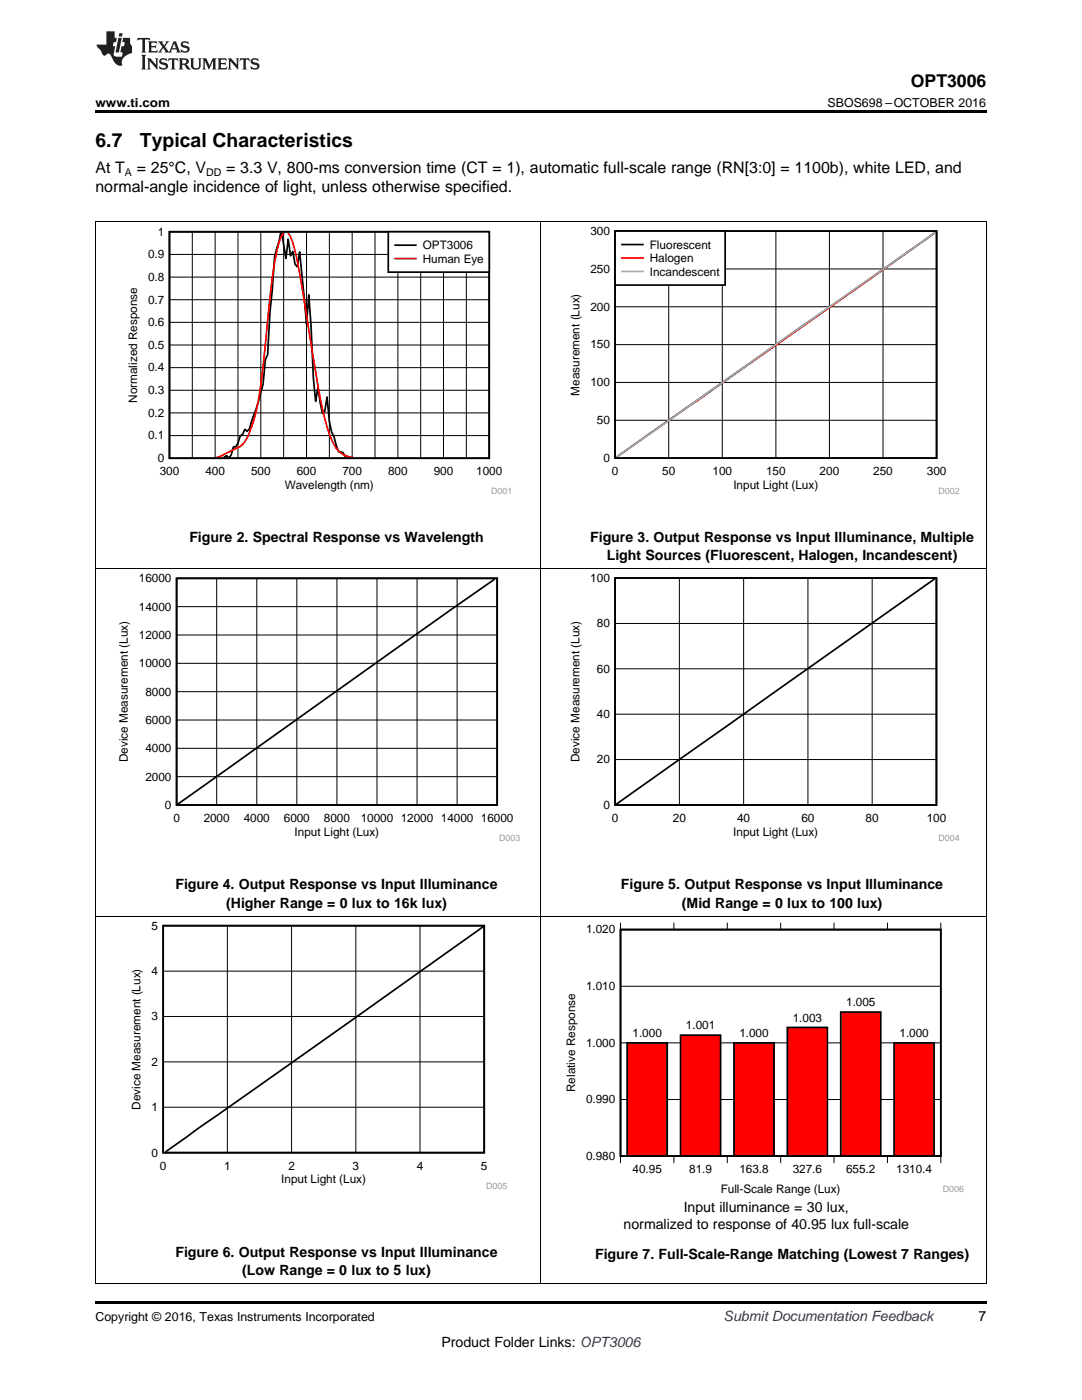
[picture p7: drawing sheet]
<svg xmlns="http://www.w3.org/2000/svg" width="216mm" height="279mm" viewBox="0 0 216 279" stroke-linecap="round" stroke-linejoin="round" font-family="sans-serif">
<path d="M19 259.7h177.8v.5h-177.8z" fill="#000"/>
<path d="M19.1 182.9v73.4M107.9 182.9v73.4M196.8 182.9v73.4M19 256.2h177.8" fill="none" stroke="#000" stroke-width=".2"/>
<path d="M112.5 184.1h79.8v54.5h-79.8z" fill-rule="evenodd" fill="#fff"/>
<path d="M123.8 185.5h63.9v45.2h-63.9z" fill="none" stroke="#000" stroke-width=".34"/>
<g fill="none" stroke="#000" stroke-width=".2">
<path d="M123.8 184.1v1.4h63.9v-1.4M123.8 196.8h63.9M134.5 184.1v1.4M145.1 184.1v1.4M155.8 184.1v1.4M166.4 184.1v1.4M177.1 184.1v1.4M123.8 219.4h63.9M123.8 208.1h63.9M123.8 232.1v-1.4h63.9v1.4M134.5 230.7v1.4M145.1 230.7v1.4"/>
<path d="M155.8 230.7v1.4M166.4 230.7v1.4M177.1 230.7v1.4"/>
</g>
<path d="M125.1 208.1h8v22.6h-8z" fill-rule="evenodd" fill="#f00"/>
<path d="M125.1 208.1h8v22.6h-8z" fill="none" stroke="#000" stroke-width=".34"/>
<path d="M135.8 206.6h8v24.1h-8z" fill-rule="evenodd" fill="#f00"/>
<path d="M135.8 206.6h8v24.1h-8z" fill="none" stroke="#000" stroke-width=".34"/>
<path d="M146.5 208.1h8v22.6h-8z" fill-rule="evenodd" fill="#f00"/>
<path d="M146.5 208.1h7.9v22.6h-7.9z" fill="none" stroke="#000" stroke-width=".34"/>
<path d="M157.1 205.1h8v25.6h-8z" fill-rule="evenodd" fill="#f00"/>
<path d="M157.1 205.1h8v25.6h-8z" fill="none" stroke="#000" stroke-width=".34"/>
<path d="M167.8 202h8v28.7h-8z" fill-rule="evenodd" fill="#f00"/>
<path d="M167.8 202h7.9v28.7h-7.9z" fill="none" stroke="#000" stroke-width=".34"/>
<path d="M178.4 208.1h8v22.6h-8z" fill-rule="evenodd" fill="#f00"/>
<path d="M123.8 185.5h63.9v45.2h-63.9zM178.4 208.1h8v22.6h-8z" fill="none" stroke="#000" stroke-width=".34"/>
<path d="M25.8 183.8h75.4v53.4h-75.4z" fill-rule="evenodd" fill="#fff"/>
<path d="M32.6 184.7h64v45.3h-64zM96.4 184.9l-63.3 45" fill="none" stroke="#000" stroke-width=".34"/>
<path d="M19.1 113.5v69.4M107.9 113.5v69.4M196.8 113.5v69.4M19 182.9h177.8M32.6 193.8h64M45.4 184.7v45.3M58.2 184.7v45.3M71 184.7v45.3M83.8 184.7v45.3M32.6 211.9h64M32.6 202.9h64M32.6 221h64" fill="none" stroke="#000" stroke-width=".2"/>
<path d="M23.3 114.5h80.4v53.4h-80.4z" fill-rule="evenodd" fill="#fff"/>
<path d="M35.2 115.4h64v45.3h-64zM98.7 115.6l-63.2 44.9" fill="none" stroke="#000" stroke-width=".34"/>
<g fill="none" stroke="#000" stroke-width=".2">
<path d="M43.2 115.4v45.3M51.2 115.4v45.3M59.2 115.4v45.3M67.2 115.4v45.3M75.2 115.4v45.3M83.2 115.4v45.3M91.2 115.4v45.3M35.2 138h64M35.2 132.4h64M35.2 126.7h64M35.2 121.1h64M35.2 155h64"/>
<path d="M35.2 149.3h64M35.2 143.7h64"/>
</g>
<path d="M113.3 114.5h78.1v53.4h-78.1z" fill-rule="evenodd" fill="#fff"/>
<path d="M122.7 115.4h64.2v45.2h-64.2zM186.5 115.5l-63.5 45" fill="none" stroke="#000" stroke-width=".34"/>
<path d="M19.1 44.3v69.2M107.9 44.3v69.2M196.8 44.3v69.2M19 113.5h177.8M135.6 115.4v45.3M148.4 115.4v45.3M161.2 115.4v45.3M174 115.4v45.3M122.7 133.5h64.2M122.7 124.4h64.2M122.7 151.6h64.2M122.7 142.5h64.2" fill="none" stroke="#000" stroke-width=".2"/>
<path d="M25.1 45.4h76.7v53.2h-76.7z" fill-rule="evenodd" fill="#fff"/>
<path d="M33.8 46.3h63.8v45.1h-63.8zM56 46.4l-1.2 4.9-.5 6.6-.4 4.4-.5 8.5-.4 1-.5 4.9-.9 3.4-1.8 5.5-.5 .5-.4-.4-.5 1-.5 .3-.4 1.4-.5 .8h-.4l-.5 1.6-.4 .5M56.2 46.4l.9 5.2 .4-3.9 .5 3.3 .4-.8 .5 2.6 .4 .4 .5-2.9 1.4 14.4 .4-5.9 .5 6.4 .4 10.2 .5 4.7 .4-2.7 .9 5.1 .5-.4 .5-2.9 .4 4.9 .5 2.2 .4 .8 .9 3 .9 .2 .5 .9 .2 .1M44.7 91.3l.5-.4 .4 .4" fill="none" stroke="#000" stroke-width=".34"/>
<g fill="none" stroke="#000" stroke-width=".2">
<path d="M33.8 59.8h63.8M33.8 55.3h63.8M33.8 50.8h63.8M38.4 46.3v45.2M42.9 46.3v45.2M47.5 46.3v45.2M52 46.3v45.2M56.6 46.3v45.2M61.2 46.3v45.2M65.7 46.3v45.2M70.3 46.3v45.2M74.8 46.3v45.2"/>
<path d="M79.4 46.3v45.2M83.9 46.3v45.2M88.5 46.3v45.2M93.1 46.3v45.2M33.8 77.9h63.8M33.8 73.4h63.8M33.8 68.9h63.8M33.8 64.3h63.8M33.8 86.9h63.8M33.8 82.4h63.8"/>
</g>
<path d="M56.7 46.4l-.6 .8a32.1 32.1 0 0 0-1.8 8.3l-1.3 13.2a90.6 90.6 0 0 1-2.3 15.1 10.1 10.1 0 0 1-2.8 5.3l-3.6 1.8-1.1 .4M57.4 46.4l.1 .1a15.3 15.3 0 0 1 1.8 5.6l1.9 10.8a315 315 0 0 0 3.6 20.6 15.2 15.2 0 0 0 2.7 6.5l1.4 .9 1.5 .4" fill="none" stroke="#f00" stroke-width=".34"/>
<path d="M77.5 46.3h20.1v8h-20.1z" fill-rule="evenodd" fill="#fff"/>
<path d="M77.5 46.3h20.1v8h-20.1zM78.8 48.9h4.2" fill="none" stroke="#000" stroke-width=".34"/>
<path d="M78.8 51.6h4.2" fill="none" stroke="#f00" stroke-width=".34"/>
<path d="M113.3 45.2h78.1v53.4h-78.1z" fill-rule="evenodd" fill="#fff"/>
<path d="M122.7 46.1h64.2v45.3h-64.2zM186.7 46.3l-63.7 45" fill="none" stroke="#000" stroke-width=".34"/>
<path d="M122.7 53.7h64.2M133.4 46.1v45.3M144.1 46.1v45.3M154.8 46.1v45.3M165.5 46.1v45.3M176.2 46.1v45.3M122.7 76.3h64.2M122.7 68.8h64.2M122.7 61.2h64.2M122.7 83.9h64.2" fill="none" stroke="#000" stroke-width=".2"/>
<path d="M186.7 46.3l-63.4 44.8" fill="none" stroke="#f00" stroke-width=".34"/>
<path d="M186.7 46.3l-63.7 45" fill="none" stroke="#aaa" stroke-width=".34"/>
<path d="M122.7 46.1h22v10.8h-22z" fill-rule="evenodd" fill="#fff"/>
<path d="M122.7 46.1h22v10.8h-22zM124.1 48.8h4.2" fill="none" stroke="#000" stroke-width=".34"/>
<path d="M124.1 51.5h4.2" fill="none" stroke="#f00" stroke-width=".34"/>
<path d="M124.1 54.2h4.2" fill="none" stroke="#aaa" stroke-width=".34"/>
<path d="M19 44.3h177.8" fill="none" stroke="#000" stroke-width=".2"/>
<path d="M19 22h177.8v.5h-177.8z" fill="#000"/>
<g fill="#231f20">
<path d="M27.5 7.6l-.1 .5 .4-.2h.6v.1v2.1l-.2 .4h1l-.3-.4v-2.1l.1-.1h.5l.5 .2-.2-.5zM29.5 8.3l.2 .3v1.5l-.2 .4h1.8l.2-.6a1.04 1.04 0 0 1-1.3 .2v-.7h.6l.3 .2v-.6l-.3 .2h-.6v-.6l.8-.1 .4 .3-.2-.5zM31.5 8.3l.9 1.1-.9 1.1h.8l-.2-.2 .5-.7 .4 .7-.2 .2h1.5l-.1-.2 .1-.4h.9l.1 .4-.2 .2h1l-.3-.3-.7-1.9h-.5l-.9 2-.8-1 .9-1h-.8l.1 .3-.3 .5-.4-.6 .2-.2zM34.7 8.6l.4 1h-.7zM36.3 8.4a.63 .63 0 0 0-.2 .7 .63 .63 0 0 0 .6 .4l.6 .2 .1 .2a.75 .75 0 0 1-.7 .4 .75 .75 0 0 1-.6-.5l.1 .7 .1-.1a1.11 1.11 0 0 0 1.5-.6 1.13 1.13 0 0 0-1.2-.8l-.1-.4a1.04 1.04 0 0 1 1.2 .2l-.2-.5-.1 .1-.5-.2zM28.2 10.9l.2 .4v2.2l-.2 .4h1l-.3-.4v-2.2l.3-.4zM29.3 11.6l.3 .4v1.5l-.3 .4h.8l-.2-.4v-1.3l1.5 1.7v-1.9l.2-.4h-.7l.2 .4v.9l-1.1-1.3zM32 11.8a.62 .62 0 0 0-.2 .7 .62 .62 0 0 0 .6 .4l.6 .1 .1 .3a.76 .76 0 0 1-.7 .3 .76 .76 0 0 1-.6-.4l.1 .7 .1-.1a1.11 1.11 0 0 0 1.5-.6 1.13 1.13 0 0 0-1.2-.8l-.1-.4a1.04 1.04 0 0 1 1.2 .2l-.2-.6-.1 .1-.5-.1zM33.7 11.6l-.2 .6a.61 .61 0 0 1 .8-.3v1.6l-.2 .4h.9l-.2-.4v-1.6a.63 .63 0 0 1 .8 .3l-.2-.6zM35.6 11.6l.3 .4v1.5l-.3 .4h1l-.2-.2v-.8l.5 .2a.76 .76 0 0 0 1.2 .7l-1-1a.58 .58 0 0 0 .6-.5 .58 .58 0 0 0-.5-.6zM36.4 11.9h.1a.45 .45 0 0 1 .5 .1 .45 .45 0 0 1 .1 .5l-.7 .2zM37.9 11.6l.2 .2a2.17 2.17 0 0 0 .3 1.9 .99 .99 0 0 0 1.6-.6v-1.1l.2-.4h-.7l.2 .2a1.92 1.92 0 0 1-.2 1.8 .6 .6 0 0 1-.9-.5v-1.1l.2-.4zM40.4 11.6l.2 .4v1.5l-.2 .4h.7l-.2-.4v-1.4l.8 1.8 .8-1.8v1.4l-.2 .4h.9l-.2-.4v-1.5l.2-.4h-.8l-.6 1.5-.6-1.5zM43.4 11.6l.2 .4v1.5l-.2 .4h1.8l.2-.6a1.04 1.04 0 0 1-1.3 .1v-.6h.5l.4 .2v-.6l-.4 .2h-.5v-.7h.8l.3 .3-.1-.6zM45.5 11.6l.2 .4v1.5l-.2 .4h.7l-.2-.4v-1.3l1.5 1.7v-1.9l.2-.4h-.7l.2 .4v.9l-1.1-1.3zM47.9 11.6l-.1 .6a.61 .61 0 0 1 .8-.3v1.6l-.3 .4h1l-.3-.4 .1-1.6a.63 .63 0 0 1 .7 .3l-.1-.6zM50.2 11.8a.62 .62 0 0 0-.2 .7 .62 .62 0 0 0 .6 .4l.6 .1 .2 .3a.76 .76 0 0 1-.8 .3 .76 .76 0 0 1-.6-.4l.1 .7 .2-.1a1.11 1.11 0 0 0 1.5-.6 1.13 1.13 0 0 0-1.3-.8l-.1-.4a1.04 1.04 0 0 1 1.2 .2l-.1-.6-.2 .1-.5-.1z"/>
<path d="M21.2 6.3v2.6h-1.9l.1 .4 .7 .9a.91 .91 0 0 0 1 .8 .56 .56 0 0 1 .5-.3 .56 .56 0 0 1 .5 .3l.4 .8a1.53 1.53 0 0 0 1.9 1.2 1.54 1.54 0 0 1 1-2.1l.9-.3v-1.4a1.52 1.52 0 0 1-.3-1.6h-1.4l-.2 .8h.5l-.2 .8h-.4l-.2 1v.2l.4 .1-.2 .8a1.93 1.93 0 0 1-1.6-.3l.3-1.8h-.5l.2-.8h.4l.2-.8h-.4v-1.3zM23.6 7.6l-.6 2.9h.7l.6-2.9zM23.8 6.6l-.1 .7h.6l.2-.7z"/>
</g>
<g font-size="3.9">
<text x="19" y="29.3">6.7</text>
<text x="27.9" y="29.3">Typical Characteristics</text>
</g>
<text font-size="3.5" x="181.8" y="17.3">OPT3006</text>
<g font-size="3.2">
<text x="19" y="34.4">At T</text>
<text x="27.3" y="34.4">= 25°C, V</text>
<text x="45.1" y="34.4">= 3.3 V, 800-ms conversion time (CT = 1), automatic full-scale range (RN[3:0] = 1100b), white LED, and</text>
<text x="19" y="38.3">normal-angle incidence of light, unless otherwise specified.</text>
</g>
<g font-size="2.8">
<text x="37.8" y="108.2">Figure 2. Spectral Response vs Wavelength</text>
<text x="117.8" y="108.2">Figure 3. Output Response vs Input Illuminance, Multiple</text>
<text x="121.1" y="111.8">Light Sources (Fluorescent, Halogen, Incandescent)</text>
<text x="35" y="177.4">Figure 4. Output Response vs Input Illuminance</text>
<text x="123.9" y="177.4">Figure 5. Output Response vs Input Illuminance</text>
<text x="45.1" y="181.2">(Higher Range = 0 lux to 16k lux)</text>
<text x="136.1" y="181.2">(Mid Range = 0 lux to 100 lux)</text>
<text x="124.4" y="245.2">normalized to response of 40.95 lux full-scale</text>
<text x="136.4" y="241.8">Input illuminance = 30 lux,</text>
<text x="35" y="250.8">Figure 6. Output Response vs Input Illuminance</text>
<text x="118.7" y="251.3">Figure 7. Full-Scale-Range Matching (Lowest 7 Ranges)</text>
<text x="48.3" y="254.5">(Low Range = 0 lux to 5 lux)</text>
<text x="195.3" y="263.6">7</text>
<text x="88.1" y="268.9">Product Folder Links: OPT3006</text>
</g>
<text font-size="2.8" fill="#0000c8" x="144.4" y="263.6">Submit Documentation Feedback</text>
<g font-size="2.5">
<text x="19" y="21.4">www.ti.com</text>
<text x="165.1" y="21.4">SBOS698 –OCTOBER 2016</text>
<text x="19" y="263.6">Copyright © 2016, Texas Instruments Incorporated</text>
</g>
<g font-size="2.4">
<text x="117.8" y="46.9">300</text>
<text x="129.7" y="49.6">Fluorescent</text>
<text x="129.7" y="52.3">Halogen</text>
<text x="117.8" y="54.4">250</text>
<text x="129.7" y="55">Incandescent</text>
<text x="117.8" y="62">200</text>
<text x="117.8" y="69.5">150</text>
<text x="117.8" y="77.1">100</text>
<text x="115.6" y="78.9" transform="rotate(-90 115.6 78.9)">Measurement (Lux)</text>
<text x="119.1" y="84.6">50</text>
<text x="120.4" y="92.2">0</text>
<text x="122.1" y="94.9">0</text>
<text x="132.1" y="94.9">50</text>
<text x="142.2" y="94.9">100</text>
<text x="152.9" y="94.9">150</text>
<text x="163.5" y="94.9">200</text>
<text x="174.2" y="94.9">250</text>
<text x="184.9" y="94.9">300</text>
<text x="146.3" y="97.6">Input Light (Lux)</text>
<text x="115.6" y="152.1" transform="rotate(-90 115.6 152.1)">Device Measurement (Lux)</text>
<text x="30.2" y="185.5">5</text>
<text x="30.2" y="194.6">4</text>
<text x="30.2" y="203.6">3</text>
<text x="30.2" y="212.7">2</text>
<text x="28" y="221.5" transform="rotate(-90 28 221.5)">Device Measurement (Lux)</text>
<text x="30.2" y="221.7">1</text>
<text x="30.2" y="230.8">0</text>
<text x="31.9" y="233.5">0</text>
<text x="44.7" y="233.5">1</text>
<text x="57.5" y="233.5">2</text>
<text x="70.4" y="233.5">3</text>
<text x="83.2" y="233.5">4</text>
<text x="96" y="233.5">5</text>
<text x="56.1" y="236.2">Input Light (Lux)</text>
</g>
<g font-size="2.3">
<text x="31.5" y="47">1</text>
<text x="29.5" y="51.5">0.9</text>
<text x="84.4" y="49.8">OPT3006</text>
<text x="84.4" y="52.4">Human Eye</text>
<text x="29.5" y="56.1">0.8</text>
<text x="29.5" y="65.1">0.6</text>
<text x="29.5" y="60.6">0.7</text>
<text x="29.5" y="69.6">0.5</text>
<text x="29.5" y="74.1">0.4</text>
<text x="27.4" y="80.4" transform="rotate(-90 27.4 80.4)">Normalized Response</text>
<text x="29.5" y="83.2">0.2</text>
<text x="29.5" y="78.7">0.3</text>
<text x="29.5" y="87.7">0.1</text>
<text x="31.5" y="92.2">0</text>
<text x="31.9" y="94.9">300</text>
<text x="41" y="94.9">400</text>
<text x="50.1" y="94.9">500</text>
<text x="59.2" y="94.9">600</text>
<text x="68.3" y="94.9">700</text>
<text x="77.4" y="94.9">800</text>
<text x="86.6" y="94.9">900</text>
<text x="95" y="94.9">1000</text>
<text x="56.8" y="97.6">Wavelength (nm)</text>
<text x="27.7" y="116.2">16000</text>
<text x="117.8" y="116.1">100</text>
<text x="27.7" y="121.8">14000</text>
<text x="119.1" y="125.2">80</text>
<text x="27.7" y="127.5">12000</text>
<text x="27.7" y="133.1">10000</text>
<text x="119.1" y="134.2">60</text>
<text x="29" y="138.8">8000</text>
<text x="119.1" y="143.3">40</text>
<text x="29" y="144.5">6000</text>
<text x="25.5" y="152.1" transform="rotate(-90 25.5 152.1)">Device Measurement (Lux)</text>
<text x="29" y="155.8">2000</text>
<text x="29" y="150.1">4000</text>
<text x="119.1" y="152.4">20</text>
<text x="32.9" y="161.4">0</text>
<text x="120.4" y="161.4">0</text>
<text x="34.6" y="164.1">0</text>
<text x="40.6" y="164.1">2000</text>
<text x="48.6" y="164.1">4000</text>
<text x="56.6" y="164.1">6000</text>
<text x="58.8" y="166.8">Input Light (Lux)</text>
<text x="64.6" y="164.1">8000</text>
<text x="72" y="164.1">10000</text>
<text x="80" y="164.1">12000</text>
<text x="88" y="164.1">14000 16000</text>
<text x="122.1" y="164.1">0</text>
<text x="134.3" y="164.1">20</text>
<text x="146.3" y="166.8">Input Light (Lux)</text>
<text x="147.1" y="164.1">40</text>
<text x="159.9" y="164.1">60</text>
<text x="172.7" y="164.1">80</text>
<text x="184.9" y="164.1">100</text>
<text x="116.9" y="186.3">1.020</text>
<text x="116.9" y="197.6">1.010</text>
<text x="158.2" y="203.9">1.003</text>
<text x="168.8" y="200.8">1.005</text>
<text x="116.9" y="208.9">1.000</text>
<text x="126.2" y="207">1.000</text>
<text x="136.9" y="205.4">1.001</text>
<text x="147.5" y="207">1.000</text>
<text x="179.5" y="207">1.000</text>
<text x="114.7" y="218" transform="rotate(-90 114.7 218)">Relative Response</text>
<text x="116.9" y="220.2">0.990</text>
<text x="116.9" y="231.5">0.980</text>
<text x="126.2" y="234.2">40.95</text>
<text x="137.5" y="234.2">81.9</text>
<text x="143.8" y="238.1">Full-Scale Range (Lux)</text>
<text x="147.5" y="234.2">163.8</text>
<text x="158.2" y="234.2">327.6</text>
<text x="168.8" y="234.2">655.2</text>
<text x="178.8" y="234.2">1310.4</text>
</g>
<g font-size="2.1">
<text x="24.9" y="35.1">A</text>
<text x="41.1" y="35.1">DD</text>
</g>
<g font-size="1.8" fill="#999">
<text x="98" y="98.6">D001</text>
<text x="187.3" y="98.6">D002</text>
<text x="99.6" y="167.8">D003</text>
<text x="187.3" y="167.8">D004</text>
<text x="97" y="237.2">D005</text>
<text x="188.1" y="237.9">D006</text>
</g>
</svg>
